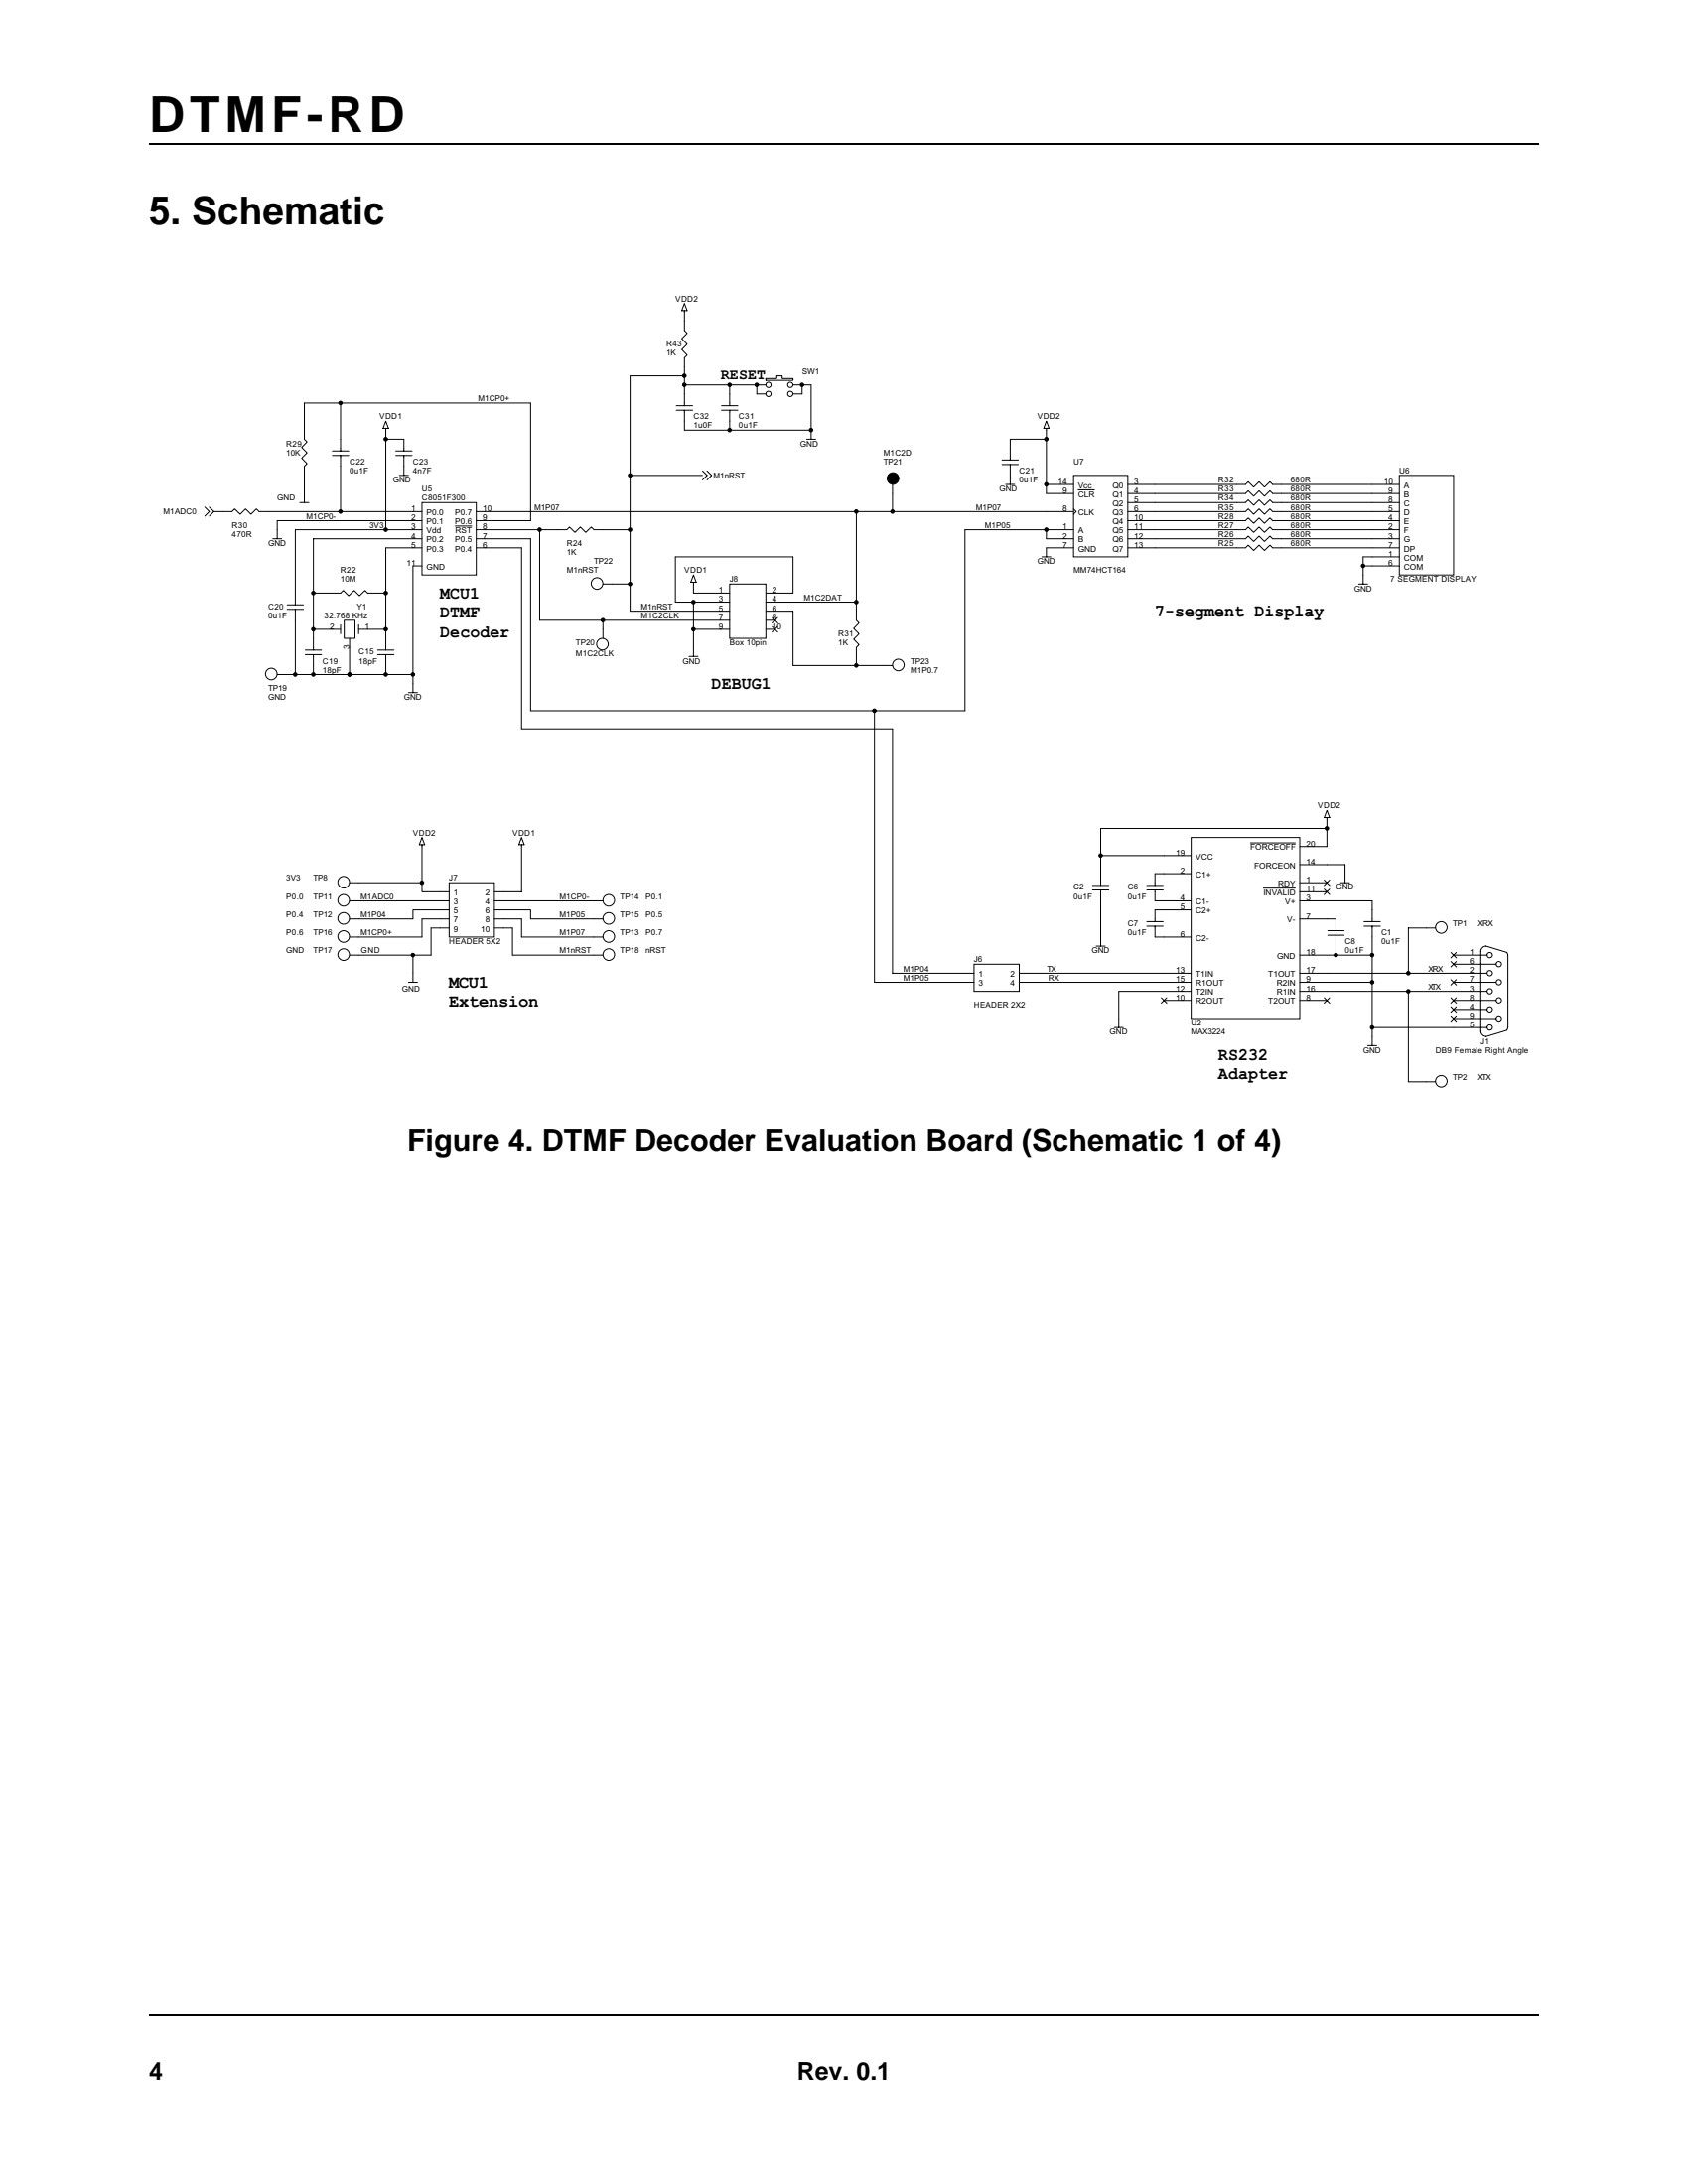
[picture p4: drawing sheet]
<svg xmlns="http://www.w3.org/2000/svg" width="216mm" height="279mm" viewBox="0 0 216 279" stroke-linecap="round" stroke-linejoin="round" font-family="sans-serif">
<path d="M19 18.4h177.8M19.1 257.8h177.8" fill="none" stroke="#000" stroke-width=".17"/>
<g fill="#fff">
<path d="M159.3 259.4h38.1v14.5h-38.1z"/>
<path d="M159.4 259.4h38v14.5h-38z"/>
<path d="M19.8 36.4h176.3v103.9h-176.3z"/>
</g>
<g fill="none" stroke="#000" stroke-width=".13">
<path d="M87.5 38.8l.4 .9h-.7zM87.5 39.7v2.6l.4 .3-.7 .7 .7 .7-.7 .7 .7 .7-.4 .4v2.3M42.5 57.7h2.1M42.5 58.3h2.1M43.6 51.6v6.1M43.6 58.3v7.2M49.3 54.8v1.4h2.4v1.5M49.3 53.9l.4 .9h-.7zM49.3 56.2v11.6M50.6 57.7h2.1M50.6 58.3h2.1M51.7 58.3v2.5"/>
<path d="M86.5 51.9h2.1M86.5 52.5h2.1M87.5 48.1v1.1h5.8M87.5 49.2v2.7M87.5 52.5v2.5h16.2M87.5 48.1h-6.9v30.1h12.7M92.3 51.9h2.1M92.3 52.5h2.1M93.3 49.2h4.7M93.3 49.2v2.7M93.3 52.5v2.5M96.8 49.2v1.2h1.2"/>
<path d="M98 48.4h1.3v-.3h.7v.3h1.4v.3h-3.4zM101.4 49.2h2.3v7M102.6 49.2v1.2h-1.2M103.2 56.2h1.1M128.2 58.8h2.1M128.2 59.4h2.1M129.2 59.4v2.6M133.8 53.9l.4 .9h-.7zM133.8 54.8v8.3h3.5M133.8 56.2h-4.6v2.6M26.2 64.9l.6 .6-.6 .5M26.8 64.9l.6 .6"/>
<path d="M27.4 65.5h2.3l.3-.4 .7 .7 .7-.7 .7 .7 .7-.7 .3 .4h20.9M27.4 65.5l-.6 .5M34.9 68.9h1.1M36.7 77.4h2.1M36.7 78h2.1M37.8 78v8.3M38.3 64.3h1.2M38.9 64.3v-4.6l.4-.4-.7-.7 .7-.7-.7-.7 .7-.7-.4-.3v-4.6h29v15h-7M40.1 75.9h3.5l.3-.4 .7 .7 .7-.7 .7 .7 .7-.7 .3 .4h2.3M43.6 79.9v1.2M44 79.3h1.4v2.4h-1.4zM45.9 79.9v1.2"/>
<path d="M51.1 60.8h1.1M54 70.1h-4.7v13.1M54 66.6h-18.5v2.3M54 67.8h-16.2v9.6M54 68.9h-13.9v14.3M54 72.4h-1.2v16.2M54 64.3h6.9v9.3h-6.9zM58.2 67.3h2.1M60.9 67.8h11.6l.3-.4 .7 .7 .7-.7 .7 .7 .7-.7 .4 .4h4.6M60.9 70.1h5.8v23.1h47.5v31.3h10.4M60.9 65.5h48.6M69 67.8v11.5h24.3"/>
<path d="M77.1 79.3v2.4M77.1 74.7h3.5M80.6 60.8h9.3M88.7 73.6l.3 .9h-.6zM88.7 74.5v1.4h4.6M88.7 77v7M89.9 60.2l.5 .6-.5 .6M90.4 60.2l.6 .6-.6 .6M93.3 74.7h4.7v7h-4.7zM98 79.3h1.1M98 75.9h3.4v-4.7h-15v5.8h6.9M98 78.2h3.4v6.9h12.8"/>
<path d="M98 77h11.5M98.8 79l.7 .7M99.5 79l-.7 .7M109.5 65.5v13.8l.4 .4-.7 .7 .7 .7-.7 .7 .7 .7-.4 .3v2.3M114.2 62v3.5h-4.7M114.2 65.5h23.1M128.6 62h1.2M133.3 71.2h1.1M133.8 62h3.5M133.8 67.8v1.1h3.5M137.3 60.8h7v10.4h-7zM137.3 65.1l.4 .4-.4 .3"/>
<path d="M137.3 70.1h-3.5v1.1M137.3 67.8h-13.9v23.1h-55.5v-22h-7M137.9 62.7h2.1M144.3 66.6h15l.3-.3 .7 .7 .7-.7 .7 .7 .7-.7 .4 .3h16.2M144.3 64.3h15l.3-.4 .7 .7 .7-.7 .7 .7 .7-.7 .4 .4h16.2M144.3 67.8h15l.3-.4 .7 .7 .7-.7 .7 .7 .7-.7 .4 .4h16.2M144.3 63.1h15l.3-.3 .7 .7 .7-.7 .7 .7 .7-.7 .4 .3h16.2M144.3 62h15l.3-.4 .7 .7 .7-.7 .7 .7 .7-.7 .4 .4h16.2M144.3 70.1h15l.3-.4 .7 .7 .7-.7 .7 .7 .7-.7 .4 .4h16.2M144.3 65.5h15l.3-.4 .7 .7 .7-.7 .7 .7 .7-.7 .4 .4h16.2M144.3 68.9h15l.3-.3 .7 .7 .7-.7 .7 .7 .7-.7 .4 .3h16.2M173.8 74.7h1.1"/>
<path d="M174.3 72.4h4.7M179 71.2h-4.7v3.5M179 60.8h6.9v12.8h-6.9zM35.5 86.3h17.3M39 83.2h2.1M39 83.7h2.1M40.1 80.5h3.5M40.1 83.7v2.6M44.7 81.7v4.6M45.9 80.5h3.4M48.3 83.2h2.1M48.3 83.7h2.1"/>
<path d="M49.3 83.7v2.6M52.2 88.6h1.2M88.1 84h1.2M88.7 80.5h4.6M98 80.5h1.1M98.8 80.2l.7 .7M99.5 80.2l-.7 .7M111.8 90.9v34.8h12.8M44.7 115.2h12.7M54 112.9v1.2h3.4M54 108.1v4.8h-9.3M54 107.1l.3 1h-.7z"/>
<path d="M57.4 116.4h-4.6v1.2h-8.1M57.4 117.6h-3.4v2.3h-9.3M57.4 118.7h-2.3v3.5h-10.4M57.4 112.9h5.8v7h-5.8zM63.2 116.4h4.7v1.2h9.2M63.2 117.6h3.5v2.3h10.4M63.2 115.2h13.9M63.2 118.7h2.3v3.5h11.6M66.7 107.1l.4 1h-.7zM66.7 108.1v6h-3.5M139.7 113.3h2.1M139.7 113.9h2.1"/>
<path d="M140.8 113.9v7.1M140.8 109.5h11.6M146.7 117.9h2.1M146.7 118.5h2.1M146.7 113.3h2.1M146.7 113.9h2.1M147.7 118.5v1.4h4.7M147.7 113.9v1.3h4.7M152.4 107.1h13.8v23.2h-13.8zM152.4 116.4h-4.7v1.5M152.4 111.8h-4.7v1.5M159.9 107.8h5.8"/>
<path d="M161.6 113.6h4.1M166.2 115.2h9.3v2.7M166.2 117.6h4.7v1.5M166.2 110.6h5.8v2.3M166.2 114.1h3.5M166.2 112.9h3.5M169.4 112.6l.7 .7M169.4 113.7l.7 .7M169.7 103.7l.4 .9h-.7zM169.7 106h-28.9v7.3M169.7 104.6v3.7h-3.5M169.8 119.1h2.1"/>
<path d="M169.8 119.6h2.1M170.1 112.6l-.7 .7M170.1 113.7l-.7 .7M170.9 119.6v2.6M171.5 112.9h1.1M174.5 117.9h2.1M174.5 118.5h2.1M175.5 118.5v15.3M183.6 118.7h-3.5v5.8M52.2 125.7h1.2M52.8 122.2v3.5M124.6 123.4h5.8v3.4h-5.8z"/>
<path d="M130.4 124.5h22M130.4 125.7h22M140.2 121h1.2M142.5 131.5h1.2M148.5 127.6l.7 .7M148.9 128h3.5M149.2 127.6l-.7 .7M152.4 126.8h-9.3v4.7M166.2 124.5h24M166.2 125.7h9.3M166.2 126.8h24M166.2 122.2h9.3"/>
<path d="M166.2 128h3.5M169.4 127.6l.7 .7M170.1 127.6l-.7 .7M174.9 133.8h1.2M175.5 131.5h14.7M180.1 126.8v11.6h3.5M185.6 130l.7 .7M185.6 128.8l.7 .7M185.6 127.6l.7 .7M185.6 125.3l.7 .7M185.6 123l.7 .7M185.6 121.9l.7 .7"/>
<path d="M185.9 125.7h5.5M185.9 122.2h4.3M185.9 128h5.5M185.9 130.3h5.5M185.9 129.1h4.3M185.9 123.4h5.5M186.3 130l-.7 .7M186.3 128.8l-.7 .7M186.3 127.6l-.7 .7M186.3 125.3l-.7 .7M186.3 123l-.7 .7M186.3 121.9l-.7 .7"/>
<path d="M190.1 121a.68 .68 0 0 0-.7 .7v10.2a.7 .7 0 0 0 .7 .7M190.1 121l2.7 .9M192.7 121.9l.2 .3M192.8 131.8l-2.7 .8M192.9 131.4l-.2 .4M192.9 122.2v9.3"/>
<circle cx="98.3" cy="50.4" r=".34"/>
<circle cx="98.3" cy="49.2" r=".34"/>
<circle cx="101.1" cy="50.4" r=".34"/>
<circle cx="101.1" cy="49.2" r=".34"/>
<circle cx="76.4" cy="74.6" r=".74"/>
<circle cx="34.7" cy="86.2" r=".74"/>
<circle cx="77.1" cy="82.4" r=".74"/>
<circle cx="114.9" cy="85.1" r=".74"/>
<circle cx="44" cy="119.8" r=".74"/>
<circle cx="44" cy="115.2" r=".74"/>
<circle cx="44" cy="112.9" r=".74"/>
<circle cx="44" cy="117.5" r=".74"/>
<circle cx="77.9" cy="119.8" r=".74"/>
<circle cx="77.9" cy="115.2" r=".74"/>
<circle cx="77.9" cy="117.5" r=".74"/>
<circle cx="184.4" cy="118.7" r=".74"/>
<circle cx="44" cy="122.1" r=".74"/>
<circle cx="77.9" cy="122.1" r=".74"/>
<circle cx="184.4" cy="138.3" r=".74"/>
<circle cx="190.5" cy="131.5" r=".34"/>
<circle cx="190.5" cy="126.8" r=".34"/>
<circle cx="190.5" cy="129.1" r=".34"/>
<circle cx="190.5" cy="122.2" r=".34"/>
<circle cx="190.5" cy="124.5" r=".34"/>
<circle cx="191.7" cy="125.7" r=".34"/>
<circle cx="191.7" cy="123.3" r=".34"/>
<circle cx="191.7" cy="128" r=".34"/>
<circle cx="191.7" cy="130.3" r=".34"/>
</g>
<g fill="#000" stroke="#000" stroke-width=".13">
<circle cx="43.6" cy="51.5" r=".23"/>
<circle cx="49.3" cy="56.2" r=".23"/>
<circle cx="87.5" cy="49.2" r=".23"/>
<circle cx="87.5" cy="48.1" r=".23"/>
<circle cx="93.3" cy="49.2" r=".23"/>
<circle cx="93.3" cy="55" r=".23"/>
<circle cx="96.8" cy="49.2" r=".23"/>
<circle cx="102.6" cy="49.2" r=".23"/>
<circle cx="103.7" cy="55" r=".23"/>
<circle cx="133.8" cy="56.2" r=".23"/>
<circle cx="40.1" cy="75.9" r=".23"/>
<circle cx="43.6" cy="65.4" r=".23"/>
<circle cx="49.3" cy="67.8" r=".23"/>
<circle cx="49.3" cy="75.9" r=".23"/>
<circle cx="69" cy="67.8" r=".23"/>
<circle cx="77.1" cy="79.3" r=".23"/>
<circle cx="80.6" cy="67.8" r=".23"/>
<circle cx="80.6" cy="74.7" r=".23"/>
<circle cx="80.6" cy="60.8" r=".23"/>
<circle cx="88.7" cy="77" r=".23"/>
<circle cx="109.5" cy="77" r=".23"/>
<circle cx="109.5" cy="65.4" r=".23"/>
<circle cx="114.2" cy="65.4" r=".23"/>
<circle cx="114.2" cy="61.2" r=".74"/>
<circle cx="133.8" cy="67.8" r=".23"/>
<circle cx="133.8" cy="62" r=".23"/>
<circle cx="174.3" cy="72.4" r=".23"/>
<circle cx="37.8" cy="86.3" r=".23"/>
<circle cx="40.1" cy="80.5" r=".23"/>
<circle cx="40.1" cy="86.3" r=".23"/>
<circle cx="44.7" cy="86.3" r=".23"/>
<circle cx="49.3" cy="80.5" r=".23"/>
<circle cx="49.3" cy="86.3" r=".23"/>
<circle cx="52.8" cy="86.3" r=".23"/>
<circle cx="88.7" cy="80.5" r=".23"/>
<circle cx="109.5" cy="85.1" r=".23"/>
<circle cx="111.8" cy="90.9" r=".23"/>
<circle cx="54" cy="112.9" r=".23"/>
<circle cx="140.8" cy="109.4" r=".23"/>
<circle cx="169.7" cy="106" r=".23"/>
<circle cx="52.8" cy="122.2" r=".23"/>
<circle cx="170.9" cy="122.2" r=".23"/>
<circle cx="175.5" cy="122.2" r=".23"/>
<circle cx="175.5" cy="131.5" r=".23"/>
<circle cx="175.5" cy="125.7" r=".23"/>
<circle cx="180.1" cy="126.8" r=".23"/>
<circle cx="180.1" cy="124.5" r=".23"/>
</g>
<text font-size="6.3" x="19" y="16.9">DTMF-RD</text>
<text font-size="4.9" x="19" y="28.7">5. Schematic</text>
<text font-size="3.9" x="52.1" y="147.2">Figure 4. DTMF Decoder Evaluation Board (Schematic 1 of 4)</text>
<g font-size="3.2">
<text x="19" y="266">4</text>
<text x="102" y="266">Rev. 0.1</text>
</g>
<g font-size="2.2">
<text x="56.3" y="76.5">MCU1</text>
<text x="56.3" y="79">DTMF</text>
<text x="56.3" y="81.5">Decoder</text>
<text x="147.7" y="78.9">7-segment Display</text>
<text x="91" y="88.1">DEBUG1</text>
<text x="57.4" y="128.8">Extension</text>
<text x="57.4" y="126.3">MCU1</text>
<text x="155.8" y="135.6">RS232</text>
<text x="155.8" y="138.1">Adapter</text>
</g>
<text font-size="1.8" x="92.2" y="48.5">RESET</text>
<g font-size="1">
<text x="86.4" y="38.6">VDD2</text>
<text x="85.2" y="44.4">R43</text>
<text x="85.2" y="45.5">1K</text>
<text x="102.6" y="47.8">SW1</text>
<text x="48.5" y="53.6">VDD1</text>
<text x="61.2" y="51.3">M1CP0+</text>
<text x="88.7" y="53.6">C32</text>
<text x="94.5" y="53.6">C31</text>
<text x="132.7" y="53.6">VDD2</text>
<text x="36.6" y="57.1">R29</text>
<text x="36.6" y="58.3">10K</text>
<text x="44.7" y="59.4">C22</text>
<text x="52.8" y="59.4">C23</text>
<text x="88.7" y="54.8">1u0F</text>
<text x="94.5" y="54.8">0u1F</text>
<text x="102.4" y="57.1">GND</text>
<text x="113" y="59.4">TP21</text>
<text x="113" y="58.3">M1C2D</text>
<text x="137.3" y="59.4">U7</text>
<text x="20.9" y="65.8">M1ADC0</text>
<text x="35.5" y="64.1">GND</text>
<text x="44.7" y="60.6">0u1F</text>
<text x="50.3" y="61.7">GND</text>
<text x="52.6" y="65.4">1</text>
<text x="52.8" y="60.6">4n7F</text>
<text x="54" y="62.9">U5</text>
<text x="54" y="64.1">C8051F300</text>
<text x="54.6" y="65.9">P0.0</text>
<text x="58.2" y="65.9">P0.7</text>
<text x="61.7" y="65.4">10</text>
<text x="68.3" y="65.2">M1P07</text>
<text x="91.2" y="61.2">M1nRST</text>
<text x="124.8" y="65.2">M1P07</text>
<text x="127.8" y="62.9">GND</text>
<text x="130.4" y="60.6">C21</text>
<text x="130.4" y="61.7">0u1F</text>
<text x="135.3" y="62">14</text>
<text x="135.9" y="65.4">8</text>
<text x="135.9" y="63.1">9</text>
<text x="137.9" y="65.9">CLK</text>
<text x="137.9" y="63.6">CLR</text>
<text x="137.9" y="62.4">Vcc</text>
<text x="142.3" y="62.4">Q0</text>
<text x="142.3" y="63.6">Q1</text>
<text x="142.3" y="64.8">Q2</text>
<text x="142.3" y="65.9">Q3</text>
<text x="145.1" y="62">3</text>
<text x="145.1" y="63.1">4</text>
<text x="145.1" y="64.3">5</text>
<text x="145.1" y="65.4">6</text>
<text x="155.8" y="64.1">R34</text>
<text x="155.8" y="62.9">R33</text>
<text x="155.8" y="61.7">R32</text>
<text x="155.8" y="65.2">R35</text>
<text x="165.1" y="64.1">680R</text>
<text x="165.1" y="62.9">680R</text>
<text x="165.1" y="61.7">680R</text>
<text x="165.1" y="65.2">680R</text>
<text x="177" y="62">10</text>
<text x="177.6" y="63.1">9</text>
<text x="177.6" y="64.3">8</text>
<text x="177.6" y="65.4">5</text>
<text x="179" y="60.6">U6</text>
<text x="179.6" y="62.4">A</text>
<text x="179.6" y="63.6">B</text>
<text x="179.6" y="64.8">C</text>
<text x="179.6" y="65.9">D</text>
<text x="29.7" y="67.5">R30</text>
<text x="29.7" y="68.7">470R</text>
<text x="34.3" y="69.8">GND</text>
<text x="39.2" y="66.4">M1CP0-</text>
<text x="47.3" y="67.5">3V3</text>
<text x="52.6" y="66.6">2</text>
<text x="52.6" y="67.8">3</text>
<text x="52.6" y="68.9">4</text>
<text x="52.6" y="70.1">5</text>
<text x="54.6" y="67.1">P0.1</text>
<text x="54.6" y="68.2">Vdd</text>
<text x="54.6" y="69.4">P0.2</text>
<text x="54.6" y="70.6">P0.3</text>
<text x="58.2" y="67.1">P0.6</text>
<text x="58.2" y="69.4">P0.5</text>
<text x="58.2" y="70.6">P0.4</text>
<text x="58.2" y="68.2">RST</text>
<text x="61.7" y="67.8">8</text>
<text x="61.7" y="66.6">9</text>
<text x="61.7" y="68.9">7</text>
<text x="61.7" y="70.1">6</text>
<text x="72.5" y="69.8">R24</text>
<text x="72.5" y="71">1K</text>
<text x="126" y="67.5">M1P05</text>
<text x="135.9" y="67.8">1</text>
<text x="135.9" y="68.9">2</text>
<text x="135.9" y="70.1">7</text>
<text x="137.9" y="68.2">A</text>
<text x="137.9" y="69.4">B</text>
<text x="137.9" y="70.6">GND</text>
<text x="142.3" y="67.1">Q4</text>
<text x="142.3" y="68.2">Q5</text>
<text x="142.3" y="69.4">Q6</text>
<text x="142.3" y="70.6">Q7</text>
<text x="145.1" y="66.6">10</text>
<text x="145.1" y="67.8">11</text>
<text x="145.1" y="68.9">12</text>
<text x="145.1" y="70.1">13</text>
<text x="155.8" y="66.4">R28</text>
<text x="155.8" y="67.5">R27</text>
<text x="155.8" y="69.8">R25</text>
<text x="155.8" y="68.7">R26</text>
<text x="165.1" y="66.4">680R</text>
<text x="165.1" y="67.5">680R</text>
<text x="165.1" y="69.8">680R</text>
<text x="165.1" y="68.7">680R</text>
<text x="177.6" y="66.6">4</text>
<text x="177.6" y="67.8">2</text>
<text x="177.6" y="68.9">3</text>
<text x="177.6" y="71.2">1</text>
<text x="177.6" y="70.1">7</text>
<text x="179.6" y="67.1">E</text>
<text x="179.6" y="68.2">F</text>
<text x="179.6" y="69.4">G</text>
<text x="179.6" y="71.7">COM</text>
<text x="179.6" y="70.6">DP</text>
<text x="34.3" y="78">C20</text>
<text x="43.6" y="73.3">R22</text>
<text x="43.6" y="74.5">10M</text>
<text x="45.6" y="78">Y1</text>
<text x="52" y="72.4">11</text>
<text x="54.6" y="72.9">GND</text>
<text x="72.5" y="73.3">M1nRST</text>
<text x="76" y="72.2">TP22</text>
<text x="82" y="78">M1nRST</text>
<text x="87.5" y="73.3">VDD1</text>
<text x="91.9" y="75.9">1</text>
<text x="91.9" y="77">3</text>
<text x="93.3" y="74.5">J8</text>
<text x="98.8" y="75.9">2</text>
<text x="98.8" y="77">4</text>
<text x="102.8" y="76.8">M1C2DAT</text>
<text x="132.7" y="72.2">GND</text>
<text x="137.3" y="73.3">MM74HCT164</text>
<text x="173.2" y="75.6">GND</text>
<text x="177.6" y="72.4">6</text>
<text x="177.8" y="74.5">7 SEGMENT DISPLAY</text>
<text x="179.6" y="72.9">COM</text>
<text x="34.3" y="79.1">0u1F</text>
<text x="41.5" y="79.1">32.768 KHz</text>
<text x="42.2" y="80.5">2</text>
<text x="44.7" y="83.1" transform="rotate(-90 44.7 83.1)">3</text>
<text x="45.9" y="83.7">C15</text>
<text x="46.7" y="80.5">1</text>
<text x="73.7" y="82.6">TP20</text>
<text x="73.7" y="84">M1C2CLK</text>
<text x="82" y="79.1">M1C2CLK</text>
<text x="91.9" y="78.2">5</text>
<text x="91.9" y="79.3">7</text>
<text x="91.9" y="80.5">9</text>
<text x="93.3" y="82.6">Box 10pin</text>
<text x="98.8" y="78.2">6</text>
<text x="98.8" y="79.3">8</text>
<text x="98.8" y="80.5">10</text>
<text x="107.2" y="81.4">R31</text>
<text x="107.2" y="82.6">1K</text>
<text x="34.3" y="88.4">TP19</text>
<text x="34.3" y="89.5">GND</text>
<text x="41.2" y="84.9">C19</text>
<text x="41.2" y="86.1">18pF</text>
<text x="45.9" y="84.9">18pF</text>
<text x="51.7" y="89.5">GND</text>
<text x="87.3" y="84.9">GND</text>
<text x="116.5" y="84.9">TP23</text>
<text x="116.5" y="86.1">M1P0.7</text>
<text x="52.8" y="106.9">VDD2</text>
<text x="65.5" y="106.9">VDD1</text>
<text x="168.6" y="103.4">VDD2</text>
<text x="36.6" y="112.7">3V3</text>
<text x="40.1" y="112.7">TP8</text>
<text x="57.4" y="112.7">J7</text>
<text x="137.3" y="113.9">C2</text>
<text x="144.3" y="113.9">C6</text>
<text x="150.4" y="109.4">19</text>
<text x="151" y="111.8">2</text>
<text x="152.9" y="112.2">C1+</text>
<text x="152.9" y="109.9">VCC</text>
<text x="159.9" y="108.8">FORCEOFF</text>
<text x="160.4" y="111.1">FORCEON</text>
<text x="163.5" y="113.4">RDY</text>
<text x="167.1" y="112.9">1</text>
<text x="167.1" y="108.3">20</text>
<text x="167.1" y="110.6">14</text>
<text x="170.9" y="113.9">GND</text>
<text x="36.6" y="119.6">P0.6</text>
<text x="36.6" y="115">P0.0</text>
<text x="36.6" y="117.3">P0.4</text>
<text x="40.1" y="119.6">TP16</text>
<text x="40.1" y="115">TP11</text>
<text x="40.1" y="117.3">TP12</text>
<text x="46.1" y="119.6">M1CP0+</text>
<text x="46.1" y="115">M1ADC0</text>
<text x="46.1" y="117.3">M1P04</text>
<text x="58" y="114.6">1</text>
<text x="58" y="115.7">3</text>
<text x="58" y="116.9">5</text>
<text x="58" y="118">7</text>
<text x="58" y="119.2">9</text>
<text x="61.5" y="119.2">10</text>
<text x="62.1" y="114.6">2</text>
<text x="62.1" y="115.7">4</text>
<text x="62.1" y="116.9">6</text>
<text x="62.1" y="118">8</text>
<text x="71.6" y="115">M1CP0-</text>
<text x="71.6" y="119.6">M1P07</text>
<text x="71.6" y="117.3">M1P05</text>
<text x="79.3" y="119.6">TP13</text>
<text x="79.3" y="117.3">TP15</text>
<text x="79.3" y="115">TP14</text>
<text x="82.6" y="119.6">P0.7</text>
<text x="82.6" y="117.3">P0.5</text>
<text x="82.6" y="115">P0.1</text>
<text x="137.3" y="115">0u1F</text>
<text x="144.3" y="118.5">C7</text>
<text x="144.3" y="119.6">0u1F</text>
<text x="144.3" y="115">0u1F</text>
<text x="151" y="115.2">4</text>
<text x="151" y="116.4">5</text>
<text x="151" y="119.9">6</text>
<text x="152.9" y="115.7">C1-</text>
<text x="152.9" y="116.9">C2+</text>
<text x="161.6" y="114.6">INVALID</text>
<text x="164.4" y="115.7">V+</text>
<text x="164.6" y="118">V-</text>
<text x="167.1" y="114.1">11</text>
<text x="167.1" y="117.6">7</text>
<text x="167.1" y="115.2">3</text>
<text x="176.7" y="119.6">C1</text>
<text x="185.8" y="118.5">TP1</text>
<text x="189" y="118.5">XRX</text>
<text x="36.6" y="122">GND</text>
<text x="40.1" y="122">TP17</text>
<text x="46.2" y="122">GND</text>
<text x="57.4" y="120.8">HEADER 5X2</text>
<text x="71.6" y="122">M1nRST</text>
<text x="79.3" y="122">TP18</text>
<text x="82.6" y="122">nRST</text>
<text x="115.6" y="124.3">M1P04</text>
<text x="115.6" y="125.4">M1P05</text>
<text x="124.6" y="123.1">J6</text>
<text x="125.2" y="125">1</text>
<text x="129.2" y="125">2</text>
<text x="133.9" y="124.3">TX</text>
<text x="134.1" y="125.4">RX</text>
<text x="139.6" y="122">GND</text>
<text x="150.4" y="125.7">15</text>
<text x="150.4" y="124.5">13</text>
<text x="152.9" y="120.3">C2-</text>
<text x="152.9" y="125">T1IN</text>
<text x="162.2" y="125">T1OUT</text>
<text x="163.3" y="122.7">GND</text>
<text x="167.1" y="122.2">18</text>
<text x="167.1" y="125.7">9</text>
<text x="167.1" y="124.5">17</text>
<text x="172" y="120.8">C8</text>
<text x="172" y="122">0u1F</text>
<text x="176.7" y="120.8">0u1F</text>
<text x="182.7" y="124.3">XRX</text>
<text x="188" y="125.7">7</text>
<text x="188" y="124.5">2</text>
<text x="188" y="123.3">6</text>
<text x="188" y="122.2">1</text>
<text x="51.4" y="126.8">GND</text>
<text x="124.6" y="128.9">HEADER 2X2</text>
<text x="125.2" y="126.1">3</text>
<text x="129.2" y="126.1">4</text>
<text x="150.4" y="128">10</text>
<text x="150.4" y="126.8">12</text>
<text x="152.4" y="131.2">U2</text>
<text x="152.9" y="126.1">R1OUT</text>
<text x="152.9" y="128.5">R2OUT</text>
<text x="152.9" y="127.3">T2IN</text>
<text x="162.2" y="128.5">T2OUT</text>
<text x="163.3" y="127.3">R1IN</text>
<text x="163.3" y="126.1">R2IN</text>
<text x="167.1" y="126.8">16</text>
<text x="167.1" y="128">8</text>
<text x="182.7" y="126.6">XTX</text>
<text x="188" y="131.4">5</text>
<text x="188" y="130.3">9</text>
<text x="188" y="129.1">4</text>
<text x="188" y="128">8</text>
<text x="188" y="126.8">3</text>
<text x="141.9" y="132.4">GND</text>
<text x="152.4" y="132.4">MAX3224</text>
<text x="174.3" y="134.7">GND</text>
<text x="183.6" y="134.7">DB9 Female Right Angle</text>
<text x="189.4" y="133.5">J1</text>
<text x="185.8" y="138.2">TP2</text>
<text x="189" y="138.2">XTX</text>
</g>
</svg>
